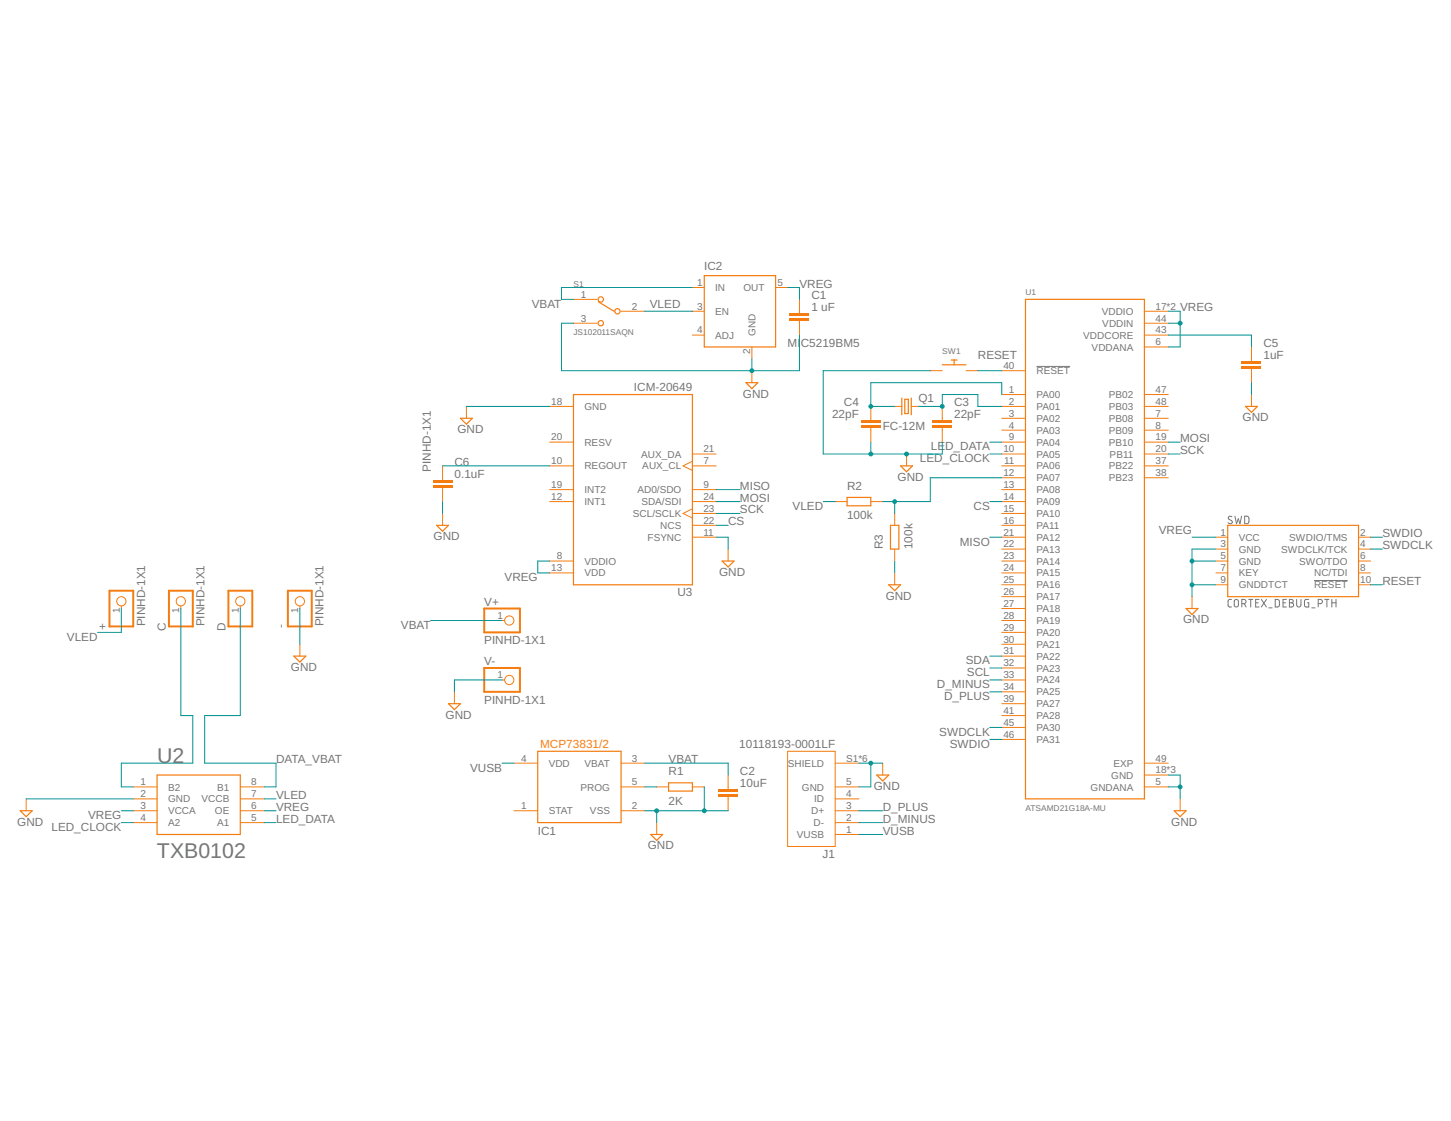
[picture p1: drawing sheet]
<svg xmlns="http://www.w3.org/2000/svg" width="279mm" height="216mm" viewBox="0 0 279 216" stroke-linecap="round" stroke-linejoin="round" font-family="sans-serif">
<g fill="none" stroke="#757575" stroke-width=".19">
<path d="M199.6 70.6h6.5M237.2 99.5l-.5-.1-.2 .3 .2 .3 .4 .3a.4 .4 0 0 1 0 .6 .4 .4 0 0 1-.6-.2M237.8 99.4l.3 1.5 .3-1 .4 1 .3-1.5M239.7 99.4h.5l.3 .3v.8l-.3 .4h-.5zM237.1 115.4l-.4 .1-.2 .3v.9l.2 .2h.4M237.8 115.6l.3-.2 .3 .2 .1 .9a.4 .4 0 0 1-.4 .4 .4 .4 0 0 1-.4-.4zM239.1 116.3h.4a.41 .41 0 0 0 .4-.4 .41 .41 0 0 0-.4-.5h-.4v1.5M239.6 116.3l.3 .6M240.4 115.4h.8M240.8 115.4v1.5M241.8 116.1h.5M242.4 115.4h-.6v1.5h.6"/>
<path d="M242.9 115.4l1 1.5M243.9 115.4l-1 1.5M244.3 117.1h.7M245.6 115.4l.5 .1 .2 .2v1l-.2 .2h-.5zM247.1 116.1h.4M247.7 115.4h-.6v1.5h.6M248.3 115.4l.7 .2v.2l-.3 .3a.4 .4 0 0 1 .4 .4 .4 .4 0 0 1-.4 .4h-.4zM248.3 116.1h.4M249.7 115.4v1.1a.41 .41 0 0 0 .4 .4 .41 .41 0 0 0 .4-.4v-1.1M252 115.4l-.6 .1-.2 .2v.9l.2 .3h.6v-.8h-.2M252.6 117.1h.6M253 111.8h6.5"/>
<path d="M253.8 116.3h.5a.41 .41 0 0 0 .4-.4 .41 .41 0 0 0-.4-.5h-.5v1.5M255.1 115.4h.8M255.5 115.4v1.5M256.5 116.1h.8M256.5 115.4v1.5M257.3 115.4v1.5"/>
</g>
<path d="M197.5 57.7h22.9v96.2h-22.9zM110.4 76h22.9v36.6h-22.9zM30.2 149.3h16.1v11.4h-16.1z" fill="none" stroke="#f57c10" stroke-width=".23"/>
<g fill="none" stroke="#f57c10" stroke-width=".19">
<path d="M220.4 59.9h4.6M105.8 78.3h4.6M192.9 76h4.6M192.9 78.3h4.6M192.9 71.4h4.6M220.4 76h4.6M220.4 78.3h4.6M220.4 64.5h4.6M220.4 62.3h4.6M220.4 66.8h4.6M105.8 85.2h4.6M105.8 89.7h4.6"/>
<path d="M105.8 94.3h4.6M105.8 96.6h4.6M133.3 87.4h4.6M133.3 89.7h4.6M133.3 94.3h4.6M133.3 96.6h4.6M133.3 98.9h4.6M133.3 88.8l-1.8 .9 1.8 .9M133.3 98l-1.8 .9 1.8 .9M192.9 80.6h4.6M192.9 82.8h4.6M192.9 85.2h4.6"/>
<path d="M192.9 87.4h4.6M192.9 89.7h4.6M192.9 92h4.6M192.9 94.3h4.6M192.9 96.6h4.6M192.9 98.9h4.6M220.4 80.6h4.6M220.4 82.8h4.6M220.4 85.2h4.6M220.4 87.4h4.6M220.4 89.7h4.6M220.4 92h4.6"/>
<path d="M105.8 108.1h4.6M105.8 110.3h4.6M133.3 101.2h4.6M133.3 103.5h4.6M192.9 101.2h4.6M192.9 103.5h4.6M192.9 105.7h4.6M192.9 108.1h4.6M192.9 110.3h4.6M192.9 112.6h4.6M192.9 114.9h4.6M192.9 117.2h4.6"/>
<path d="M192.9 119.5h4.6M192.9 121.8h4.6M192.9 124.1h4.6M192.9 126.4h4.6M192.9 128.7h4.6M192.9 131h4.6M192.9 133.2h4.6M192.9 135.5h4.6M192.9 137.8h4.6M25.7 151.6h4.5M25.7 158.4h4.5M25.7 156.1h4.5"/>
<path d="M25.7 153.9h4.5M46.3 151.6h4.6M46.3 158.4h4.6M46.3 156.1h4.6M46.3 153.9h4.6M151.7 144.7h9.1v18.3h-9.1zM160.8 151.6h4.6M160.8 147h4.6M160.8 158.4h4.6M160.8 156.1h4.6M160.8 153.9h4.6M192.9 140.1h4.6"/>
<path d="M192.9 142.4h4.6M220.4 151.6h4.6M220.4 149.3h4.6M220.4 147h4.6M160.8 160.7h4.6"/>
</g>
<g fill="#f57c10">
<path d="M115.3 57.2a.63 .63 0 0 1 .9 .2 .63 .63 0 0 1-.4 .9 .63 .63 0 0 1-.7-.6h.2a.4 .4 0 0 1 .6-.4 .4 .4 0 0 1 .1 .7 .4 .4 0 0 1-.7-.2v-.1h-.2z" fill-rule="evenodd"/>
<path d="M115.3 61.8a.62 .62 0 0 1 .9 .2 .62 .62 0 0 1-.4 .9 .62 .62 0 0 1-.7-.6h.2a.4 .4 0 0 1 .6-.4 .4 .4 0 0 1 .1 .7 .4 .4 0 0 1-.7-.2v-.1h-.2z" fill-rule="evenodd"/>
<path d="M118.4 59.5a.63 .63 0 0 1 1 .1 .63 .63 0 0 1-.4 1 .63 .63 0 0 1-.7-.7h.2a.39 .39 0 0 1 .5-.3 .39 .39 0 0 1 .2 .6 .39 .39 0 0 1-.7-.1v-.2h-.2z" fill-rule="evenodd"/>
</g>
<g fill="#f57c10">
<path d="M115.3 57.2l.6-.1a.63 .63 0 0 1 .4 .8 .63 .63 0 0 1-.9 .4l-.3-.4v-.2h.2l.1-.3 .3-.1 .4 .2a.4 .4 0 0 1-.2 .5 .4 .4 0 0 1-.5-.1l-.1-.2h-.2zM115.3 57.2l-.2 .5h.2l.2 .3h.3l.3-.3-.3-.4h-.3l-.2 .4h-.2l.2 .4 .4 .2 .4-.2 .2-.4-.2-.5-.4-.2z"/>
<path d="M115.3 61.8l.1-.1h.5a.63 .63 0 0 1 .4 .8 .63 .63 0 0 1-.9 .3l-.3-.5h.2l.2-.4 .5 .1a.4 .4 0 0 1 0 .5 .4 .4 0 0 1-.5 .1l-.2-.3h-.2zM115.3 61.8l-.2 .5h.2l.2 .3h.3l.3-.3-.1-.3-.5-.1-.2 .4h-.2l.2 .4 .4 .2 .4-.2 .2-.4-.2-.5-.4-.2z"/>
<path d="M118.4 59.5l.5-.2 .4 .2 .2 .4v.3a.62 .62 0 0 1-.8 .3l-.4-.6h.2l.1-.2 .3-.1 .3 .1 .1 .2-.1 .3-.5 .1-.2-.4h-.2zM118.4 59.5l-.1 .4h.2l.2 .4 .5-.1 .1-.3-.3-.3h-.3l-.2 .3h-.2l.1 .5 .5 .2 .4-.2 .2-.5-.2-.4-.4-.2z"/>
</g>
<path d="M115.2 58.1l3 1.8M135.6 53.1h13.8v13.7h-13.8zM143.6 73.7h2.3l-1.1 1.1zM181.4 70.3h4.6M183.2 69.3h1.1M183.7 69.3v1M86.4 135.5h2.3l-1.2 1.2zM103.5 144.7h16.1v13.7h-16.1zM128.7 150.8h4.6v1.6h-4.6zM168.8 149.3h2.3l-1.1 1.1zM125.3 160.7h2.3l-1.2 1.2z" fill="none" stroke="#f57c10" stroke-width=".23"/>
<g fill="none" stroke="#f57c10" stroke-width=".19">
<path d="M110.4 57.7h4.6M119.6 59.9h4.6M133.3 59.9h2.3M133.3 55.4h2.3M149.4 55.4h2.3M110.4 62.3h4.6M133.3 64.5h2.3M144.8 66.8v2.3M144.8 71.4v2.3M179.1 71.4h2.3M186 71.4h2.3M87.5 133.2v2.3"/>
<path d="M99 156.1h4.5M99 147h4.5M119.6 156.1h4.6M119.6 147h4.6M119.6 151.6h4.6M126.4 151.6h2.3M126.4 158.4v2.3M133.3 151.6h2.3M170 147v2.3"/>
</g>
<g fill="#f57c10">
<path d="M152.1 61.3h3.7v.5h-3.7z" fill-rule="evenodd"/>
<path d="M152.1 60.4h3.7v.5h-3.7z" fill-rule="evenodd"/>
</g>
<g fill="#f57c10">
<path d="M152.1 61.3h3.7v.5h-3.7zM152.1 61.3v.5h3.7v-.5z"/>
<path d="M152.1 60.4h3.7v.5h-3.7zM152.1 60.4v.5h3.7v-.5z"/>
</g>
<path d="M153.9 57.7v2.7M153.9 61.8v2.7" fill="none" stroke="#f57c10" stroke-width=".19"/>
<g fill="#f57c10">
<path d="M138.4 152.9h3.6v.5h-3.6z" fill-rule="evenodd"/>
<path d="M138.4 152h3.6v.5h-3.6z" fill-rule="evenodd"/>
</g>
<g fill="#f57c10">
<path d="M138.4 152.9h3.6l.1 .5h-3.7zM138.4 152.9v.5h3.6v-.5z"/>
<path d="M138.4 152h3.6l.1 .5h-3.7zM138.4 152v.5h3.6v-.5z"/>
</g>
<path d="M140.2 149.3v2.7M140.2 153.4v2.7" fill="none" stroke="#f57c10" stroke-width=".19"/>
<g fill="#f57c10">
<path d="M179.6 81.9h3.7v.5h-3.7z" fill-rule="evenodd"/>
<path d="M179.6 81h3.7v.5h-3.7z" fill-rule="evenodd"/>
</g>
<g fill="#f57c10">
<path d="M179.6 81.9h3.7v.5h-3.7zM179.6 81.9v.5h3.7v-.5z"/>
<path d="M179.6 81h3.7v.5h-3.7zM179.6 81v.5h3.7v-.5z"/>
</g>
<path d="M181.4 78.3v2.7M181.4 82.4v2.8" fill="none" stroke="#f57c10" stroke-width=".19"/>
<g fill="#f57c10">
<path d="M165.8 81.9h3.7v.5h-3.7z" fill-rule="evenodd"/>
<path d="M165.8 81h3.7v.5h-3.7z" fill-rule="evenodd"/>
</g>
<g fill="#f57c10">
<path d="M165.8 81.9h3.7v.5h-3.7zM165.8 81.9v.5h3.7v-.5z"/>
<path d="M165.8 81h3.7v.5h-3.7zM165.8 81v.5h3.7v-.5z"/>
</g>
<path d="M167.7 78.3v2.7M160.8 96.6h2.3M167.7 82.4v2.8M167.7 96.6h2.3M172.3 98.9v2.3M174.6 87.4v2.3M172.3 105.7v2.4M172.3 110.3v2.3M227.2 153.9v2.2" fill="none" stroke="#f57c10" stroke-width=".19"/>
<path d="M163.1 95.8h4.6v1.6h-4.6zM173.4 89.7h2.3l-1.1 1.2zM171.1 112.6h2.3l-1.1 1.2zM171.5 101.2h1.6v4.5h-1.6zM226.1 156.1h2.3l-1.2 1.2z" fill="none" stroke="#f57c10" stroke-width=".23"/>
<g fill="#f57c10">
<path d="M239.1 70.5h3.7v.5h-3.7z" fill-rule="evenodd"/>
<path d="M239.1 69.6h3.7v.4h-3.7z" fill-rule="evenodd"/>
</g>
<g fill="#f57c10">
<path d="M239.1 70.5h3.7v.5h-3.7zM239.1 70.5v.5h3.7v-.5z"/>
<path d="M239.1 69.6h3.7v.4h-3.7zM239.1 69.6v.4h3.7v-.4z"/>
</g>
<g fill="none" stroke="#f57c10" stroke-width=".19">
<path d="M241 66.8v2.8M241 71v2.7M241 76v2.3M229.5 114.9v2.3M234.1 103.5h2.3M234.1 105.7h2.3M234.1 108.1h2.3M234.1 110.3h2.3M234.1 112.6h2.3M261.6 103.5h2.3M261.6 105.7h2.3M261.6 108.1h2.3"/>
<path d="M261.6 110.3h2.3M261.6 112.6h2.3M57.7 124.1v2.3M5 153.9v2.2"/>
</g>
<path d="M239.8 78.3h2.3l-1.1 1.1zM228.4 117.2h2.3l-1.2 1.2zM236.4 101.2h25.2v13.7h-25.2zM56.6 126.4h2.3l-1.2 1.1zM3.9 156.1h2.3l-1.2 1.2z" fill="none" stroke="#f57c10" stroke-width=".23"/>
<g fill="#f57c10">
<path d="M83.4 93.4h3.7v.5h-3.7z" fill-rule="evenodd"/>
<path d="M83.4 92.5h3.7v.4h-3.7z" fill-rule="evenodd"/>
</g>
<g fill="#f57c10">
<path d="M83.4 93.4h3.7v.5h-3.7zM83.4 93.4v.5h3.7v-.5z"/>
<path d="M83.4 92.5h3.7v.4h-3.7zM83.4 92.5v.4h3.7v-.4z"/>
</g>
<g fill="none" stroke="#f57c10" stroke-width=".19">
<path d="M89.8 78.3v2.3M172.3 78.3h1.4M175.5 78.3h1.3M85.2 89.7v2.8M85.2 93.9v2.7M85.2 98.9v2.3M23.4 116.7v.5M34.8 116.7v.5M46.3 116.7v.5M57.7 116.7v.5M96.7 119.5h.5M140.2 105.7v2.4"/>
<path d="M96.7 131h.5"/>
<circle cx="23.4" cy="115.8" r=".89"/>
<circle cx="34.8" cy="115.8" r=".89"/>
<circle cx="46.3" cy="115.8" r=".89"/>
<circle cx="57.7" cy="115.8" r=".89"/>
<circle cx="98.1" cy="119.5" r=".89"/>
<circle cx="98.1" cy="131" r=".89"/>
</g>
<path d="M173.7 76.7v3.2M174.2 76.9h.7v2.8h-.7zM175.5 76.7v3.2M88.7 80.6h2.3l-1.2 1.1zM84.1 101.2h2.3l-1.2 1.1zM139 108.1h2.4l-1.2 1.1z" fill="none" stroke="#f57c10" stroke-width=".23"/>
<path d="M21.1 113.8h4.6v6.8h-4.6zM32.5 113.8h4.6v6.8h-4.6zM44 113.8h4.6v6.8h-4.6zM55.4 113.8h4.6v6.8h-4.6zM93.2 117.2h6.9v4.6h-6.9zM93.2 128.7h6.9v4.5h-6.9z" fill="none" stroke="#f57c10" stroke-width=".38"/>
<path d="M190.6 131h2.3M190.6 133.2h2.3M96.7 147h2.3M165.4 147h4.6M165.4 158.4h4.6M165.4 156.1h4.6M167.7 147v4.6h-2.3M165.4 160.7h4.6" fill="none" stroke="#009292" stroke-width=".19"/>
<circle cx="167.7" cy="147" r=".47" fill="#009292"/>
<path d="M167.2 147a.47 .47 0 0 1 .9 0 .47 .47 0 0 1-.9 0zM167.2 147a.46 .46 0 0 0 .9 0 .46 .46 0 0 0-.9 0z" fill="#009292"/>
<path d="M126.4 156.1v2.3M135.6 151.6v4.5h-11.4" fill="none" stroke="#009292" stroke-width=".19"/>
<circle cx="126.4" cy="156.1" r=".47" fill="#009292"/>
<path d="M126 156.1a.47 .47 0 0 1 .9 0 .47 .47 0 0 1-.9 0zM126 156.1a.46 .46 0 0 0 .9 0 .46 .46 0 0 0-.9 0z" fill="#009292"/>
<path d="M135.6 156.1h4.6" fill="none" stroke="#009292" stroke-width=".19"/>
<circle cx="135.6" cy="156.1" r=".47" fill="#009292"/>
<path d="M135.1 156.1a.5 .5 0 0 1 1 0 .5 .5 0 0 1-1 0zM135.2 156.1a.46 .46 0 0 0 .9 0 .46 .46 0 0 0-.9 0z" fill="#009292"/>
<path d="M110.4 62.3h-2.3v9.1h36.7v-2.3" fill="none" stroke="#009292" stroke-width=".19"/>
<circle cx="144.8" cy="71.4" r=".47" fill="#009292"/>
<path d="M144.3 71.4a.47 .47 0 0 1 .9 0 .47 .47 0 0 1-.9 0zM144.3 71.4a.46 .46 0 0 0 .9 0 .46 .46 0 0 0-.9 0z" fill="#009292"/>
<path d="M153.9 64.5v6.9h-9.1M172.3 108.1v2.2M225 149.3h2.2v4.6M225 151.6h2.2" fill="none" stroke="#009292" stroke-width=".19"/>
<circle cx="227.2" cy="151.6" r=".47" fill="#009292"/>
<path d="M226.8 151.6a.47 .47 0 0 1 .9 0 .47 .47 0 0 1-.9 0zM226.8 151.6a.46 .46 0 0 0 .9 0 .46 .46 0 0 0-.9 0z" fill="#009292"/>
<path d="M167.7 85.2v2.2h13.7" fill="none" stroke="#009292" stroke-width=".19"/>
<circle cx="174.6" cy="87.4" r=".47" fill="#009292"/>
<path d="M174.1 87.4a.47 .47 0 0 1 .9 0 .47 .47 0 0 1-.9 0zM174.1 87.4a.46 .46 0 0 0 .9 0 .46 .46 0 0 0-.9 0z" fill="#009292"/>
<path d="M179.1 71.4h-20.6v16h9.2M181.4 85.2v2.2" fill="none" stroke="#009292" stroke-width=".19"/>
<circle cx="167.7" cy="87.4" r=".47" fill="#009292"/>
<path d="M167.2 87.4a.47 .47 0 0 1 .9 0 .47 .47 0 0 1-.9 0zM167.2 87.4a.46 .46 0 0 0 .9 0 .46 .46 0 0 0-.9 0z" fill="#009292"/>
<path d="M241 73.7v2.3M229.5 108.1h4.6M234.1 105.7h-4.6v6.9h4.6" fill="none" stroke="#009292" stroke-width=".19"/>
<circle cx="229.5" cy="108.1" r=".47" fill="#009292"/>
<path d="M229.1 108.1a.47 .47 0 0 1 .9 0 .47 .47 0 0 1-.9 0zM229.1 108.1a.46 .46 0 0 0 .9 0 .46 .46 0 0 0-.9 0z" fill="#009292"/>
<path d="M229.5 112.6v2.3" fill="none" stroke="#009292" stroke-width=".19"/>
<circle cx="229.5" cy="112.6" r=".47" fill="#009292"/>
<path d="M229.1 112.6a.47 .47 0 0 1 .9 0 .47 .47 0 0 1-.9 0zM229.1 112.6a.46 .46 0 0 0 .9 0 .46 .46 0 0 0-.9 0z" fill="#009292"/>
<g fill="none" stroke="#009292" stroke-width=".19">
<path d="M133.3 55.4h-25.2v2.3h2.3M151.7 55.4h2.2v2.3M225 59.9h2.2v6.9h-2.2M89.8 78.3h16M225 62.3h2.2M85.2 96.6v2.3M57.7 117.2v6.9M82.9 119.5h13.8M137.9 103.5h2.3v2.2M96.7 131h-9.2v2.2M5 153.9h20.7M124.2 147h16v2.3"/>
<path d="M124.2 151.6h2.2"/>
</g>
<circle cx="227.2" cy="62.3" r=".47" fill="#009292"/>
<path d="M226.8 62.3a.47 .47 0 0 1 .9 0 .47 .47 0 0 1-.9 0zM226.8 62.3a.46 .46 0 0 0 .9 0 .46 .46 0 0 0-.9 0z" fill="#009292"/>
<path d="M124.2 59.9h9.1M192.9 76v-2.3h-25.2v4.6M158.5 96.6h2.3M23.4 117.2v4.6h-4.6M105.8 108.1h-2.3v2.2h2.3M229.5 103.5h4.6M23.4 156.1h2.3M50.9 156.1h2.2M50.9 153.9h2.2" fill="none" stroke="#009292" stroke-width=".19"/>
<circle cx="167.7" cy="78.3" r=".47" fill="#009292"/>
<path d="M167.2 78.3a.47 .47 0 0 1 .9 0 .47 .47 0 0 1-.9 0zM167.2 78.3a.46 .46 0 0 0 .9 0 .46 .46 0 0 0-.9 0z" fill="#009292"/>
<path d="M167.7 78.3h4.6M188.3 76h-6.9v2.3" fill="none" stroke="#009292" stroke-width=".19"/>
<circle cx="181.4" cy="78.3" r=".47" fill="#009292"/>
<path d="M181 78.3a.47 .47 0 0 1 .9 0 .47 .47 0 0 1-.9 0zM181 78.3a.46 .46 0 0 0 .9 0 .46 .46 0 0 0-.9 0z" fill="#009292"/>
<path d="M176.8 78.3h4.6M188.3 76v2.3h4.6M172.3 96.6v2.3M192.9 92h-13.8v4.6h-9.1" fill="none" stroke="#009292" stroke-width=".19"/>
<circle cx="172.3" cy="96.6" r=".47" fill="#009292"/>
<path d="M171.8 96.6a.47 .47 0 0 1 .9 0 .47 .47 0 0 1-.9 0zM171.8 96.6a.46 .46 0 0 0 .9 0 .46 .46 0 0 0-.9 0z" fill="#009292"/>
<g fill="none" stroke="#009292" stroke-width=".19">
<path d="M188.3 71.4h4.6M225 64.5h16v2.3M85.2 89.7h20.6M137.9 94.3h4.6M137.9 96.6h4.6M137.9 98.9h4.6M190.6 85.2h2.3M190.6 96.6h2.3M190.6 87.4h2.3M225 85.2h2.2M225 87.4h2.2M34.8 117.2v20.6h2.3v9.2h-13.7v4.6h2.3"/>
<path d="M46.3 117.2v20.6h-6.9v9.2h13.7v4.6h-2.2M137.9 101.2h2.3M190.6 103.5h2.3M263.9 112.6h2.3M263.9 103.5h2.3M263.9 105.7h2.3M190.6 126.4h2.3M190.6 128.7h2.3M23.4 158.4h2.3M50.9 158.4h2.2M190.6 142.4h2.3M190.6 140.1h2.3"/>
</g>
<g font-size="4.1" fill="#757575">
<text x="30.2" y="147">U2</text>
<text x="30.2" y="165.3">TXB0102</text>
</g>
<g font-size="2.3" fill="#757575">
<text x="135.6" y="51.9">IC2</text>
<text x="102.4" y="59.3">VBAT</text>
<text x="125.1" y="59.3">VLED</text>
<text x="153.9" y="55.4">VREG</text>
<text x="156.2" y="60">1 uF</text>
<text x="156.2" y="57.7">C1</text>
<text x="227.2" y="60">VREG</text>
<text x="151.7" y="66.8">MI</text>
<text x="154.2" y="66.8">C5219BM5</text>
<text x="188.3" y="69.1">RESET</text>
<text x="243.3" y="69.1">1uF</text>
<text x="243.3" y="66.8">C5</text>
<text x="122.1" y="75.3">ICM-20649</text>
<text x="143.1" y="76.6">GND</text>
<text x="176.8" y="77.4">Q1</text>
<text x="88.1" y="83.4">GND</text>
<text x="160.2" y="80.6">22pF</text>
<text x="162.5" y="78.3">C4</text>
<text x="170" y="82.9">FC-12M</text>
<text x="183.7" y="80.6">22pF</text>
<text x="183.7" y="78.3">C3</text>
<text x="239.3" y="81.1">GND</text>
<text x="87.5" y="89.7">C6</text>
<text x="177.1" y="89">LED_CLOCK</text>
<text x="179.2" y="86.8">LE</text>
<text x="182" y="86.8">D_DATA</text>
<text x="227.2" y="85.1">MOSI</text>
<text x="227.2" y="87.4">SCK</text>
<text x="82.9" y="90.9" transform="rotate(-90 82.9 90.9)">PINHD-1X1</text>
<text x="87.5" y="92">0.1uF</text>
<text x="142.5" y="94.3">MISO</text>
<text x="163.1" y="94.3">R2</text>
<text x="172.8" y="92.6">GND</text>
<text x="140.2" y="101.2">CS</text>
<text x="142.5" y="96.6">MOSI</text>
<text x="142.5" y="98.9">SCK</text>
<text x="152.6" y="98.2">VLED</text>
<text x="163.1" y="100">100k</text>
<text x="187.5" y="98.2">CS</text>
<text x="83.5" y="104">GND</text>
<text x="170" y="105.8" transform="rotate(-90 170 105.8)">R3</text>
<text x="175.7" y="105.8" transform="rotate(-90 175.7 105.8)">100k</text>
<text x="184.8" y="105.1">MISO</text>
<text x="223.1" y="102.8">VREG</text>
<text x="266.2" y="103.5">SWDIO</text>
<text x="266.2" y="105.8">SWDCLK</text>
<text x="97.2" y="111.9">VREG</text>
<text x="138.5" y="110.9">GND</text>
<text x="266.2" y="112.6">RESET</text>
<text x="93.2" y="116.6">V+</text>
<text x="130.4" y="114.8">U3</text>
<text x="170.6" y="115.5">GND</text>
<text x="12.9" y="123.4">VLED</text>
<text x="20.5" y="121.3" transform="rotate(-90 20.5 121.3)">+</text>
<text x="28" y="120.6" transform="rotate(-90 28 120.6)">PINHD-1X1</text>
<text x="32" y="121.4" transform="rotate(-90 32 121.4)">C</text>
<text x="39.4" y="120.6" transform="rotate(-90 39.4 120.6)">PINHD-1X1</text>
<text x="43.4" y="121.4" transform="rotate(-90 43.4 121.4)">D</text>
<text x="54.9" y="121" transform="rotate(-90 54.9 121)">-</text>
<text x="62.3" y="120.6" transform="rotate(-90 62.3 120.6)">PINHD-1X1</text>
<text x="77.2" y="121.1">VBAT</text>
<text x="93.2" y="124.1">PINHD-1X1</text>
<text x="227.8" y="120.1">GND</text>
<text x="56" y="129.2">GND</text>
<text x="93.2" y="128.1">V-</text>
<text x="186" y="128">SDA</text>
<text x="186.2" y="130.3">SCL</text>
<text x="93.2" y="135.5">PINHD-1X1</text>
<text x="180.4" y="132.6">D_MINUS</text>
<text x="181.8" y="134.9">D_PLUS</text>
<text x="85.8" y="138.4">GND</text>
<text x="180.9" y="141.7">SWDCLK</text>
<text x="53.2" y="147">DATA_VBAT</text>
<text x="90.5" y="148.6">VUSB</text>
<text x="128.7" y="149.3">R1</text>
<text x="128.7" y="147">VBAT</text>
<text x="142.3" y="144">10118193-0001LF</text>
<text x="142.5" y="149.3">C2</text>
<text x="182.9" y="144">SWDIO</text>
<text x="53.2" y="153.9">VLED</text>
<text x="128.7" y="155">2K</text>
<text x="142.5" y="151.6">10uF</text>
<text x="168.3" y="152.1">GND</text>
<text x="3.3" y="159">GND</text>
<text x="9.9" y="160">LED_CLOCK</text>
<text x="17" y="157.8">VREG</text>
<text x="53.2" y="156.1">VREG</text>
<text x="53.2" y="158.4">LED_DATA</text>
<text x="103.5" y="160.7">IC1</text>
<text x="170" y="160.7">VUSB</text>
<text x="170" y="158.4">D_MINUS</text>
<text x="170" y="156.1">D_PLUS</text>
<text x="225.5" y="159">GND</text>
<text x="124.7" y="163.6">GND</text>
<text x="158.4" y="165.3">J1</text>
</g>
<text font-size="2.3" fill="#f57c10" x="104" y="144">MCP73831/2</text>
<g font-size="1.9" fill="#757575">
<text x="111.8" y="57.3">1</text>
<text x="121.7" y="59.6">2</text>
<text x="134.2" y="55.1">1</text>
<text x="134.2" y="59.6">3</text>
<text x="137.7" y="56.1">IN</text>
<text x="143.1" y="56.1">OUT</text>
<text x="149.7" y="55.1">5</text>
<text x="222.5" y="59.6">17*2</text>
<text x="111.8" y="61.9">3</text>
<text x="134.2" y="64.2">4</text>
<text x="137.7" y="60.6">EN</text>
<text x="137.7" y="65.2">ADJ</text>
<text x="145.5" y="64.7" transform="rotate(-90 145.5 64.7)">GND</text>
<text x="208.6" y="65.2">VDDCORE</text>
<text x="212.1" y="60.6">VDDIO</text>
<text x="212.3" y="62.9">VDDIN</text>
<text x="222.5" y="64.2">43</text>
<text x="222.5" y="61.9">44</text>
<text x="144.5" y="68.2" transform="rotate(-90 144.5 68.2)">2</text>
<text x="193.2" y="71.1">40</text>
<text x="210.2" y="67.5">VDDANA</text>
<text x="222.5" y="66.5">6</text>
<text x="106.2" y="78">18</text>
<text x="194.3" y="75.7">1</text>
<text x="194.3" y="78">2</text>
<text x="199.6" y="76.7">PA00</text>
<text x="199.6" y="72.1">RESET</text>
<text x="213.5" y="76.7">PB02</text>
<text x="222.5" y="75.7">47</text>
<text x="222.5" y="78">48</text>
<text x="112.5" y="79">GND</text>
<text x="194.3" y="80.2">3</text>
<text x="194.3" y="82.5">4</text>
<text x="199.6" y="79">PA01</text>
<text x="199.6" y="81.3">PA02</text>
<text x="199.6" y="83.5">PA03</text>
<text x="213.5" y="81.3">PB08</text>
<text x="213.5" y="83.5">PB09</text>
<text x="213.5" y="79">PB03</text>
<text x="222.5" y="80.2">7</text>
<text x="222.5" y="82.5">8</text>
<text x="106.2" y="89.4">10</text>
<text x="106.2" y="84.8">20</text>
<text x="112.5" y="85.8">RESV</text>
<text x="123.5" y="88.1">AUX_DA</text>
<text x="135.4" y="89.4">7</text>
<text x="135.4" y="87.1">21</text>
<text x="193.2" y="87.1">10</text>
<text x="193.3" y="89.4">11</text>
<text x="194.3" y="84.8">9</text>
<text x="199.6" y="85.8">PA04</text>
<text x="199.6" y="88.1">PA05</text>
<text x="213.5" y="85.8">PB10</text>
<text x="213.7" y="88.1">PB11</text>
<text x="222.5" y="84.8">19</text>
<text x="222.5" y="87.1">20</text>
<text x="222.5" y="89.4">37</text>
<text x="106.2" y="94">19</text>
<text x="112.5" y="90.4">REGOUT</text>
<text x="112.5" y="95">INT2</text>
<text x="122.7" y="95">AD0/SDO</text>
<text x="123.7" y="90.4">AUX_CL</text>
<text x="135.4" y="94">9</text>
<text x="193.2" y="91.7">12</text>
<text x="193.2" y="94">13</text>
<text x="199.6" y="90.4">PA06</text>
<text x="199.6" y="92.7">PA07</text>
<text x="199.6" y="95">PA08</text>
<text x="213.5" y="90.4">PB22</text>
<text x="213.5" y="92.7">PB23</text>
<text x="222.5" y="91.7">38</text>
<text x="106.2" y="96.3">12</text>
<text x="112.5" y="97.3">INT1</text>
<text x="121.9" y="99.6">SCL/SCLK</text>
<text x="123.5" y="97.3">SDA/SDI</text>
<text x="127.1" y="101.9">NCS</text>
<text x="135.4" y="100.9">22</text>
<text x="135.4" y="98.6">23</text>
<text x="135.4" y="96.3">24</text>
<text x="193.2" y="96.3">14</text>
<text x="193.2" y="98.6">15</text>
<text x="193.2" y="100.9">16</text>
<text x="199.6" y="97.3">PA09</text>
<text x="199.6" y="99.6">PA10</text>
<text x="199.6" y="101.9">PA11</text>
<text x="107.2" y="107.7">8</text>
<text x="124.7" y="104.2">FSYNC</text>
<text x="135.4" y="103.1">11</text>
<text x="193.2" y="103.1">21</text>
<text x="193.2" y="105.4">22</text>
<text x="193.2" y="107.7">23</text>
<text x="199.6" y="104.2">PA12</text>
<text x="199.6" y="106.4">PA13</text>
<text x="235" y="103.1">1</text>
<text x="235" y="105.4">3</text>
<text x="235" y="107.7">5</text>
<text x="238.5" y="104.2">VCC</text>
<text x="238.5" y="106.4">GND</text>
<text x="246.7" y="106.4">SWDCLK/TCK</text>
<text x="248.2" y="104.2">SWDIO/TMS</text>
<text x="261.9" y="107.7">6</text>
<text x="261.9" y="105.4">4</text>
<text x="261.9" y="103.1">2</text>
<text x="106.2" y="110">13</text>
<text x="112.5" y="108.7">VDDIO</text>
<text x="112.5" y="111">VDD</text>
<text x="193.2" y="110">24</text>
<text x="193.2" y="112.3">25</text>
<text x="199.6" y="108.7">PA14</text>
<text x="199.6" y="111">PA15</text>
<text x="199.6" y="113.3">PA16</text>
<text x="235" y="110">7</text>
<text x="235" y="112.3">9</text>
<text x="238.5" y="108.7">GND</text>
<text x="238.5" y="111">KEY</text>
<text x="238.5" y="113.3">GNDDTCT</text>
<text x="250.1" y="108.7">SWO/TDO</text>
<text x="253" y="113.3">RESET</text>
<text x="253" y="111">NC/TDI</text>
<text x="261.9" y="112.3">10</text>
<text x="261.9" y="110">8</text>
<text x="23.1" y="118.1" transform="rotate(-90 23.1 118.1)">1</text>
<text x="34.5" y="118.1" transform="rotate(-90 34.5 118.1)">1</text>
<text x="46" y="118.1" transform="rotate(-90 46 118.1)">1</text>
<text x="57.4" y="118.1" transform="rotate(-90 57.4 118.1)">1</text>
<text x="95.8" y="119.2">1</text>
<text x="193.2" y="114.6">26</text>
<text x="193.2" y="116.9">27</text>
<text x="193.2" y="119.2">28</text>
<text x="199.6" y="115.6">PA17</text>
<text x="199.6" y="117.9">PA18</text>
<text x="193.2" y="121.5">29</text>
<text x="193.2" y="123.8">30</text>
<text x="199.6" y="120.2">PA19</text>
<text x="199.6" y="122.5">PA20</text>
<text x="199.6" y="124.8">PA21</text>
<text x="95.8" y="130.6">1</text>
<text x="193.2" y="126.1">31</text>
<text x="193.2" y="128.3">32</text>
<text x="193.2" y="130.6">33</text>
<text x="199.6" y="127.1">PA22</text>
<text x="199.6" y="129.3">PA23</text>
<text x="199.6" y="131.6">PA24</text>
<text x="193.2" y="132.9">34</text>
<text x="193.2" y="135.2">39</text>
<text x="193.2" y="137.5">41</text>
<text x="199.6" y="133.9">PA25</text>
<text x="199.6" y="136.2">PA27</text>
<text x="193.2" y="139.8">45</text>
<text x="193.2" y="142.1">46</text>
<text x="199.6" y="138.5">PA28</text>
<text x="199.6" y="140.8">PA30</text>
<text x="199.6" y="143.1">PA31</text>
<text x="100.4" y="146.7">4</text>
<text x="105.7" y="147.7">VDD</text>
<text x="112.5" y="147.7">VBAT</text>
<text x="121.7" y="146.7">3</text>
<text x="151.7" y="147.7">SHIELD</text>
<text x="162.9" y="146.7">S1*6</text>
<text x="214" y="150">GND</text>
<text x="214.4" y="147.7">EXP</text>
<text x="222.5" y="149">18*3</text>
<text x="222.5" y="146.7">49</text>
<text x="27.1" y="151.2">1</text>
<text x="27.1" y="153.5">2</text>
<text x="27.1" y="155.8">3</text>
<text x="32.4" y="152.3">B2</text>
<text x="32.4" y="154.5">GND</text>
<text x="38.8" y="154.5">VCCB</text>
<text x="41.8" y="152.3">B1</text>
<text x="48.4" y="155.8">6</text>
<text x="48.4" y="153.5">7</text>
<text x="48.4" y="151.2">8</text>
<text x="100.4" y="155.8">1</text>
<text x="111.8" y="152.3">PROG</text>
<text x="121.7" y="155.8">2</text>
<text x="121.7" y="151.2">5</text>
<text x="154.4" y="152.3">GND</text>
<text x="156.8" y="154.5">ID</text>
<text x="162.9" y="155.8">3</text>
<text x="162.9" y="153.5">4</text>
<text x="162.9" y="151.2">5</text>
<text x="210" y="152.3">GNDANA</text>
<text x="222.5" y="151.2">5</text>
<text x="27.1" y="158.1">4</text>
<text x="32.4" y="156.8">VCCA</text>
<text x="32.4" y="159.1">A2</text>
<text x="41.4" y="156.8">OE</text>
<text x="41.8" y="159.1">A1</text>
<text x="48.4" y="158.1">5</text>
<text x="105.7" y="156.8">STAT</text>
<text x="113.6" y="156.8">VSS</text>
<text x="153.4" y="161.4">VUSB</text>
<text x="156.2" y="156.8">D+</text>
<text x="156.7" y="159.1">D-</text>
<text x="162.9" y="160.4">1</text>
<text x="162.9" y="158.1">2</text>
</g>
<g font-size="1.6" fill="#757575">
<text x="110.4" y="55.4">S1</text>
<text x="197.4" y="56.9">U1</text>
<text x="110.4" y="64.5">JS102011SAQN</text>
<text x="181.4" y="68.2">SW1</text>
<text x="197.4" y="156.2">ATSAMD21G18A-MU</text>
</g>
</svg>
